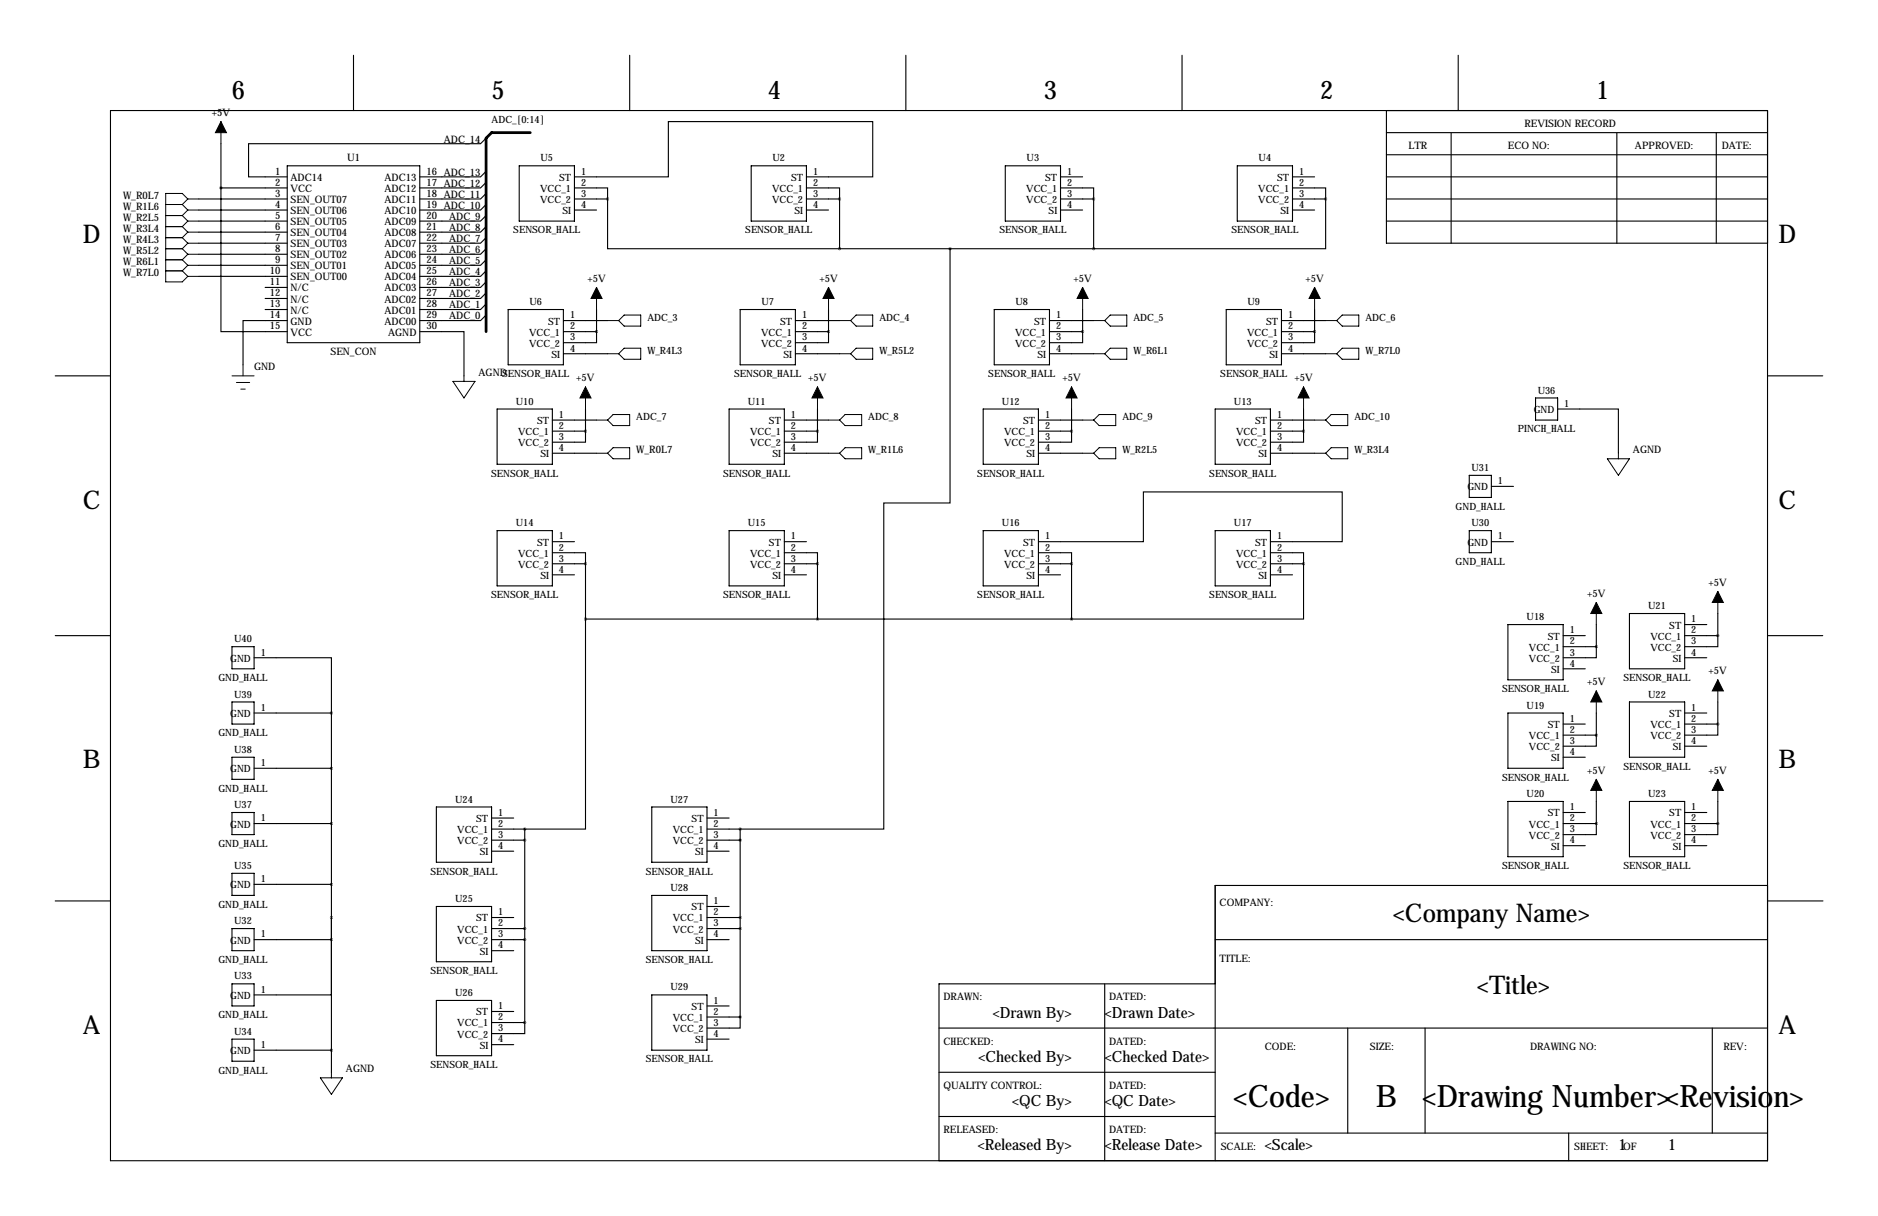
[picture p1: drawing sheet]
<svg xmlns="http://www.w3.org/2000/svg" width="432mm" height="279mm" viewBox="0 0 432 279" stroke-linecap="round" stroke-linejoin="round" font-family="sans-serif">
<g fill="none" stroke="#000" stroke-width=".25">
<path d="M81.3 12.7v12.7M144.8 12.7v12.7M208.3 12.7v12.7M271.8 12.7v12.7M335.3 12.7v12.7M25.4 25.4h381v241.3h-381zM50.8 33v10.2M66 38.1h30.5v40.6h-30.5zM111.8 39.4l-1.3 1.2h-14M111.8 31.8l-1.3 1.2h-53.4v7.6h8.9M119.4 38.1h12.7v12.7h-12.7zM172.7 38.1h12.7v12.7h-12.7z"/>
<path d="M231.1 38.1h12.7v12.7h-12.7zM284.5 38.1h12.7v12.7h-12.7zM318.8 30.5h87.6M318.8 35.6h87.6M318.8 25.4v30.5h87.6M333.7 30.5v25.4M371.8 30.5v25.4M394.6 30.5v25.4M45.7 45.7h20.3M45.7 50.8h20.3M45.7 55.9h20.3M45.7 48.3h20.3"/>
<path d="M45.7 53.3h20.3M45.7 58.4h20.3M50.8 43.2v33h15.2M50.8 43.2h15.2M111.8 59.7l-1.3 1.3h-14M111.8 57.2l-1.3 1.2h-14M111.8 54.6l-1.3 1.3h-14M111.8 52.1l-1.3 1.2h-14M111.8 49.5l-1.3 1.3h-14M111.8 47l-1.3 1.3h-14M111.8 44.4l-1.3 1.3h-14M111.8 41.9l-1.3 1.3h-14"/>
<path d="M132.1 43.2h7.6v2.5M132.1 40.6h21.6v-12.7h47v12.7h-15.3M132.1 45.7h7.6M132.1 48.3h5.1M139.7 45.7v11.5h53.3M185.4 43.2h7.6v2.5M185.4 45.7h7.6M185.4 48.3h5.1M193 45.7v11.5M193 57.2h58.5M218.4 57.2v58.4h-15.2v74.9h-33M243.8 43.2h7.7v2.5"/>
<path d="M243.8 45.7h7.7M243.8 40.6h5.1M243.8 48.3h5.1M251.5 45.7v11.5M297.2 43.2h7.6v2.5M297.2 45.7h7.6M297.2 40.6h5.1M297.2 48.3h5.1M304.8 45.7v11.5h-53.3M318.8 45.7h87.6M318.8 50.8h87.6M318.8 40.6h87.6"/>
<path d="M45.7 61h20.3M45.7 63.5h20.3M61 66h5M61 68.6h5M61 71.1h5M66 73.7h-10.1v10.1M96.5 76.2h10.2v10.2M111.8 72.4l-1.3 1.3h-14M111.8 69.8l-1.3 1.3h-14M111.8 67.3l-1.3 1.3h-14M111.8 64.8l-1.3 1.2h-14M111.8 62.2l-1.3 1.3h-14"/>
<path d="M116.8 71.1h12.7v12.7h-12.7zM129.5 73.7h10.2M129.5 76.2h7.7M137.2 76.2v2.5h-7.7M137.2 71.1v5.1M170.2 71.1h12.7v12.7h-12.7zM182.9 73.7h10.1M182.9 76.2h7.6M190.5 76.2v2.5h-7.6M190.5 71.1v5.1M228.6 71.1h12.7v12.7h-12.7zM241.3 73.7h10.2"/>
<path d="M241.3 76.2h7.6M248.9 76.2v2.5h-7.6M248.9 71.1v5.1M281.9 71.1h12.7v12.7h-12.7zM294.6 73.7h10.2M294.6 76.2h7.7M302.3 76.2v2.5h-7.7M302.3 71.1v5.1M12.7 86.4h12.7M114.3 94h12.7v12.7h-12.7zM127 96.5h10.2M127 99.1h7.6"/>
<path d="M129.5 81.3h10.2M134.6 99.1v2.5h-7.6M134.6 94v5.1M167.6 94h12.7v12.7h-12.7zM180.3 96.5h10.2M180.3 99.1h7.7M182.9 81.3h10.1M188 99.1v2.5h-7.7M188 94v5.1M226.1 94h12.7v12.7h-12.7zM238.8 96.5h10.1M238.8 99.1h7.6"/>
<path d="M241.3 81.3h10.2M246.4 99.1v2.5h-7.6M246.4 94v5.1M279.4 94h12.7v12.7h-12.7zM292.1 96.5h10.2M292.1 99.1h7.6M294.6 81.3h10.2M299.7 99.1v2.5h-7.6M299.7 94v5.1M353.1 91.4h5v5.1h-5zM358.1 94h14v10.1M406.4 86.4h12.7"/>
<path d="M127 104.1h10.2M180.3 104.1h10.2M238.8 104.1h10.1M292.1 104.1h10.2M337.8 109.2h5.1v5.1h-5.1zM342.9 111.8h5.1M114.3 121.9h12.7v12.7h-12.7zM127 127h7.6v2.5M127 124.5h5.1M127 129.5h7.6M127 132.1h5.1M134.6 129.5v12.7"/>
<path d="M167.6 121.9h12.7v12.7h-12.7zM180.3 127h7.7v2.5M180.3 124.5h5.1M180.3 129.5h7.7M180.3 132.1h5.1M188 129.5v12.7M226.1 121.9h12.7v12.7h-12.7zM238.8 127h7.6v2.5M238.8 124.5h24.1v-11.5h45.7v11.5h-16.5M238.8 129.5h7.6M238.8 132.1h5M246.4 129.5v12.7"/>
<path d="M279.4 121.9h12.7v12.7h-12.7zM292.1 127h7.6v2.5M292.1 129.5h7.6M292.1 132.1h5.1M299.7 129.5v12.7h-53.3M337.8 121.9h5.1v5.1h-5.1zM342.9 124.5h5.1M12.7 146h12.7M53.3 148.6h5.1v5.1h-5.1zM58.4 151.1h17.8v12.7M134.6 142.2v48.3h-14M134.6 142.2h111.8"/>
<path d="M346.7 143.5h12.7v12.7h-12.7zM359.4 146h5.1M359.4 153.7h5.1M359.4 148.6h7.6M367 148.6v2.5h-7.6M367 143.5v5.1M374.6 141h12.7v12.7h-12.7zM387.3 146h7.7M387.3 151.1h5.1M387.3 143.5h5.1M395 146v2.6h-7.7M395 141v5"/>
<path d="M406.4 146h12.7M53.3 161.3h5.1v5.1h-5.1zM53.3 174h5.1v5.1h-5.1zM58.4 176.5h17.8M58.4 163.8h17.8M76.2 163.8v82.6M346.7 163.8h12.7v12.7h-12.7zM359.4 174h5.1M359.4 166.4h5.1M359.4 168.9h7.6M367 168.9v2.5h-7.6M367 163.8v5.1"/>
<path d="M374.6 161.3h12.7v12.7h-12.7zM387.3 166.4h7.7M387.3 163.8h5.1M387.3 171.4h5.1M395 166.4v2.5h-7.7M395 161.3v5.1M53.3 186.7h5.1v5.1h-5.1zM58.4 189.2h17.8M100.3 185.4h12.7v12.7h-12.7zM113 188h5.1M113 190.5h7.6M113 193h7.6"/>
<path d="M113 195.6h5.1M120.6 190.5v44.4M149.9 185.4h12.7v12.7h-12.7zM162.6 188h5M162.6 190.5h7.6M162.6 193h7.6M162.6 195.6h5M170.2 190.5v43.2M346.7 184.1h12.7v12.7h-12.7zM359.4 186.7h5.1M359.4 189.2h7.6M359.4 194.3h5.1"/>
<path d="M367 189.2v2.6h-7.6M367 184.1v5.1M374.6 184.1h12.7v12.7h-12.7zM387.3 186.7h5.1M387.3 189.2h7.7M387.3 194.3h5.1M395 189.2v2.6h-7.7M395 184.1v5.1M12.7 207h12.7M53.3 213.4h5.1v5h-5.1zM53.3 200.7h5.1v5h-5.1zM58.4 215.9h17.8v12.7h-17.8"/>
<path d="M58.4 203.2h17.8M100.3 208.3h12.7v12.7h-12.7zM113 215.9h7.6M113 218.4h5.1M113 213.4h7.6M113 210.8h5.1M149.9 205.7h12.7v12.7h-12.7zM162.6 215.9h5M162.6 213.4h7.6M162.6 208.3h5M162.6 210.8h7.6M279.4 215.9h127"/>
<path d="M406.4 203.5h-127v63.2M406.5 207h12.7M53.3 226.1h5.1v5h-5.1zM53.3 238.8h5.1v5h-5.1zM100.3 229.9h12.7v12.7h-12.7zM113 232.4h5.1M113 234.9h7.6M120.6 234.9v2.6h-7.6M149.9 228.6h12.7v12.7h-12.7zM162.6 231.1h5M162.6 238.8h5M162.6 233.7h7.6"/>
<path d="M170.2 233.7v2.5h-7.6M215.9 236.2h190.5M254 226.1v40.6M279.4 226.1h-63.5v40.6M309.9 236.2v24.1M327.7 236.2v24.1M393.7 236.2v24.1M58.4 241.3h17.8M113 240h5.1M215.9 246.4h63.5M215.9 256.5h63.5M279.4 260.3h127"/>
<path d="M360.7 260.3v6.4"/>
</g>
<g fill="none" stroke="#000" stroke-width=".23">
<path d="M50.8 27.9v5.1M38.1 59.7h3.8M38.1 57.2h3.8M38.1 54.6h3.8M38.1 52.1h3.8M38.1 49.5h3.8M38.1 47h3.8M41.9 57.2l1.3 1.2M41.9 54.6l1.3 1.3M41.9 52.1l1.3 1.2M41.9 49.5l1.3 1.3M41.9 47l1.3 1.3"/>
<path d="M41.9 59.7l1.3 1.3M43.2 45.7l-1.3-1.3h-3.8v20.4h3.8l1.3-1.3M43.2 58.4h2.5M43.2 58.4l-1.3 1.3M43.2 55.9h2.5M43.2 55.9l-1.3 1.3M43.2 53.3h2.5M43.2 53.3l-1.3 1.3M43.2 50.8h2.5M43.2 50.8l-1.3 1.3M43.2 48.3h2.5M43.2 48.3l-1.3 1.2"/>
<path d="M43.2 45.7h2.5M43.2 45.7l-1.3 1.3M38.1 62.2h3.8M41.9 62.2l1.3 1.3M43.2 63.5h2.5M43.2 61h2.5M43.2 61l-1.3 1.2M137.2 66v5.1M139.7 73.7h2.5M143.5 72.4h3.8v2.5h-3.8l-1.3-1.2zM190.5 66v5.1M193 73.7h2.6"/>
<path d="M196.8 72.4h3.9v2.5h-3.9l-1.2-1.2zM248.9 66v5.1M251.5 73.7h2.5M255.3 72.4h3.8v2.5h-3.8l-1.3-1.2zM302.3 66v5.1M304.8 73.7h2.5M308.6 72.4h3.8v2.5h-3.8l-1.3-1.2zM53.3 86.4h5.1M54.4 87.9h3M55.4 89.4h1M55.9 83.8v2.6M104.1 87.6h5.1l-2.5 3.8z"/>
<path d="M106.7 86.4v1.2M134.6 88.9v5.1M137.2 96.5h2.5M139.7 81.3h2.5M139.7 96.5l1.3-1.3h3.8v2.6h-3.8zM143.5 80h3.8v2.5h-3.8l-1.3-1.2zM188 88.9v5.1M190.5 96.5h2.5M193 81.3h2.6M194.3 95.2h3.8v2.6h-3.8l-1.3-1.3zM196.8 80h3.9v2.5h-3.9l-1.2-1.2zM246.4 88.9v5.1"/>
<path d="M248.9 96.5h2.6M251.5 81.3h2.5M251.5 96.5l1.2-1.3h3.8v2.6h-3.8zM255.3 80h3.8v2.5h-3.8l-1.3-1.2zM299.7 88.9v5.1M302.3 96.5h2.5M304.8 81.3h2.5M304.8 96.5l1.3-1.3h3.8v2.6h-3.8zM308.6 80h3.8v2.5h-3.8l-1.3-1.2zM137.2 104.1h2.5M139.7 104.1l1.3-1.2h3.8v2.5h-3.8zM190.5 104.1h2.5"/>
<path d="M194.3 102.9h3.8v2.5h-3.8l-1.3-1.3zM248.9 104.1h2.6M251.5 104.1l1.2-1.2h3.8v2.5h-3.8zM302.3 104.1h2.5M306.1 102.9h3.8v2.5h-3.8l-1.3-1.3zM369.6 105.4h5l-2.5 3.8zM372.1 104.1v1.3M367 138.4v5.1M395 135.9v5.1M367 158.8v5M395 156.2v5.1M367 179.1v5"/>
<path d="M395 179.1v5M73.7 247.6h5l-2.5 3.9zM76.2 246.4v1.2"/>
</g>
<g fill="#000" stroke="#000" stroke-width=".23">
<path d="M50.8 27.9l1.3 2.6h-2.6zM137.2 66l1.2 2.6h-2.5zM190.5 66l1.3 2.6h-2.6zM248.9 66l1.3 2.6h-2.6zM302.3 66l1.2 2.6h-2.5zM134.6 88.9l1.3 2.5h-2.6zM188 88.9l1.2 2.5h-2.5zM246.4 88.9l1.2 2.5h-2.5zM299.7 88.9l1.3 2.5h-2.6zM367 138.4l1.3 2.6h-2.5zM395 135.9l1.2 2.5h-2.5zM367 158.8l1.3 2.5h-2.5z"/>
<path d="M395 156.2l1.2 2.6h-2.5zM367 179.1l1.3 2.5h-2.5zM395 179.1l1.2 2.5h-2.5z"/>
</g>
<path d="M137.1 76.2a.05 .05 0 0 0 .1 0 .05 .05 0 0 0-.1 0zM302.2 76.2a.05 .05 0 0 0 .1 0 .05 .05 0 0 0-.1 0zM187.9 99.1a.05 .05 0 0 0 .1 0 .05 .05 0 0 0-.1 0zM187.9 129.5a.05 .05 0 0 0 .1 0 .05 .05 0 0 0-.1 0zM187.9 142.2a.05 .05 0 0 0 .1 0 .05 .05 0 0 0-.1 0zM251.4 45.7a.05 .05 0 0 0 .1 0 .05 .05 0 0 0-.1 0zM251.4 57.2a.05 .05 0 0 0 .1 0 .05 .05 0 0 0-.1 0zM193 45.7a.05 .05 0 0 0 .1 0 .05 .05 0 0 0-.1 0zM193 57.2a.05 .05 0 0 0 .1 0 .05 .05 0 0 0-.1 0zM218.4 57.2a.05 .05 0 0 0 .1 0 .05 .05 0 0 0-.1 0zM120.6 193a.05 .05 0 0 0 .1 0 .05 .05 0 0 0-.1 0zM120.6 213.4a.05 .05 0 0 0 .1 0 .05 .05 0 0 0-.1 0zM120.6 215.9a.05 .05 0 0 0 .1 0 .05 .05 0 0 0-.1 0zM120.6 235a.05 .05 0 0 0 .1 0 .05 .05 0 0 0-.1 0zM120.6 190.5a.05 .05 0 0 0 .1 0 .05 .05 0 0 0-.1 0zM394.9 189.2a.05 .05 0 0 0 .1 0 .05 .05 0 0 0-.1 0zM394.9 166.4a.05 .05 0 0 0 .1 0 .05 .05 0 0 0-.1 0zM394.9 146.1a.05 .05 0 0 0 .1 0 .05 .05 0 0 0-.1 0zM367 148.6a.05 .05 0 0 0 .1 0 .05 .05 0 0 0-.1 0zM367 168.9a.05 .05 0 0 0 .1 0 .05 .05 0 0 0-.1 0zM367 189.2a.05 .05 0 0 0 .1 0 .05 .05 0 0 0-.1 0z" fill="#000" stroke="#000" stroke-width=".63"/>
<path d="M121.9 30.5h-8.9l-1.2 1.3v44.4" fill="none" stroke="#000" stroke-width=".63"/>
<g font-size="7.1">
<text x="283.6" y="254.3">&lt;Code&gt;</text>
<text x="316.3" y="254.3">B</text>
<text x="327.1" y="254.3">&lt;Drawing Number&gt;&lt;Revision&gt;</text>
</g>
<g font-size="5.9">
<text x="53.3" y="22.9">6</text>
<text x="113" y="22.9">5</text>
<text x="176.5" y="22.9">4</text>
<text x="240" y="22.9">3</text>
<text x="303.5" y="22.9">2</text>
<text x="367" y="22.9">1</text>
<text x="19" y="55.9">D</text>
<text x="408.9" y="55.9">D</text>
<text x="19" y="116.8">C</text>
<text x="408.9" y="116.8">C</text>
<text x="19" y="176.5">B</text>
<text x="408.9" y="176.5">B</text>
<text x="320.3" y="211.9">&lt;Company Name&gt;</text>
<text x="339.7" y="228.4">&lt;Title&gt;</text>
<text x="19" y="237.5">A</text>
<text x="408.9" y="237.5">A</text>
</g>
<g font-size="3.6">
<text x="228.2" y="233.8">&lt;Drawn By&gt;</text>
<text x="254" y="233.8">&lt;Drawn Date&gt;</text>
<text x="225" y="244">&lt;Checked By&gt;</text>
<text x="254" y="244">&lt;Checked Date&gt;</text>
<text x="232.7" y="254.1">&lt;QC By&gt;</text>
<text x="254" y="254.1">&lt;QC Date&gt;</text>
<text x="224.8" y="264.3">&lt;Released By&gt;</text>
<text x="254" y="264.3">&lt;Release Date&gt;</text>
<text x="290.8" y="264.3">&lt;Scale&gt;</text>
<text x="372.1" y="264.3">1</text>
<text x="383.5" y="264.3">1</text>
</g>
<g font-size="2.4">
<text x="48.7" y="26.7">+5V</text>
<text x="350.5" y="29.2">REVISION RECORD</text>
<text x="102.1" y="32.8">ADC_14</text>
<text x="323.8" y="34.3">LTR</text>
<text x="346.7" y="34.3">ECO NO:</text>
<text x="375.9" y="34.3">APPROVED:</text>
<text x="395.9" y="34.3">DATE:</text>
<text x="63.3" y="40.1">1</text>
<text x="66.8" y="41.6">ADC14</text>
<text x="79.8" y="37.1">U1</text>
<text x="88.4" y="41.6">ADC13</text>
<text x="98" y="40.1">16 ADC_13</text>
<text x="28.3" y="45.7">W</text>
<text x="30.2" y="45.7">_R0L7</text>
<text x="63.3" y="42.7">2</text>
<text x="63.3" y="45.2">3</text>
<text x="63.3" y="47.8">4</text>
<text x="66.8" y="44.1">VCC</text>
<text x="66.8" y="46.7">SEN_OUT07</text>
<text x="88.4" y="44.1">ADC12</text>
<text x="88.4" y="46.7">ADC11</text>
<text x="98" y="42.7">17 ADC_12</text>
<text x="98" y="45.2">18 ADC_11</text>
<text x="98" y="47.8">19 ADC_10</text>
<text x="28.3" y="53.3">W</text>
<text x="28.3" y="50.8">W</text>
<text x="28.3" y="48.3">W</text>
<text x="30.2" y="53.3">_R3L4</text>
<text x="30.2" y="50.8">_R2L5</text>
<text x="30.2" y="48.3">_R1L6</text>
<text x="63.3" y="50.3">5</text>
<text x="63.3" y="52.8">6</text>
<text x="66.8" y="49.2">SEN_OUT06</text>
<text x="66.8" y="51.7">SEN_OUT05</text>
<text x="88.4" y="49.2">ADC10</text>
<text x="88.4" y="51.7">ADC09</text>
<text x="98" y="50.3">20</text>
<text x="98" y="52.8">21</text>
<text x="103.3" y="53.1">ADC_8</text>
<text x="103.3" y="50.5">ADC_9</text>
<text x="28.3" y="58.4">W</text>
<text x="28.3" y="55.9">W</text>
<text x="30.2" y="58.4">_R5L2</text>
<text x="30.2" y="55.9">_R4L3</text>
<text x="63.3" y="55.4">7</text>
<text x="63.3" y="57.9">8</text>
<text x="66.8" y="54.3">SEN_OUT04</text>
<text x="66.8" y="56.8">SEN_OUT03</text>
<text x="66.8" y="59.4">SEN_OUT02</text>
<text x="88.4" y="54.3">ADC08</text>
<text x="88.4" y="56.8">ADC07</text>
<text x="88.4" y="59.4">ADC06</text>
<text x="98" y="55.4">22</text>
<text x="98" y="57.9">23</text>
<text x="103.3" y="58.2">ADC_6</text>
<text x="103.3" y="55.6">ADC_7</text>
<text x="28.3" y="63.5">W</text>
<text x="28.3" y="61">W</text>
<text x="30.2" y="63.5">_R7L0</text>
<text x="30.2" y="61">_R6L1</text>
<text x="62.1" y="63">10</text>
<text x="62.1" y="65.5">11</text>
<text x="63.3" y="60.5">9</text>
<text x="66.8" y="61.9">SEN_OUT01</text>
<text x="66.8" y="64.4">SEN_OUT00</text>
<text x="88.4" y="61.9">ADC05</text>
<text x="88.4" y="64.4">ADC04</text>
<text x="98" y="60.5">24</text>
<text x="98" y="63">25</text>
<text x="98" y="65.5">26</text>
<text x="103.3" y="65.8">ADC_3</text>
<text x="103.3" y="63.2">ADC_4</text>
<text x="103.3" y="60.7">ADC_5</text>
<text x="135.1" y="64.8">+5V</text>
<text x="188.4" y="64.8">+5V</text>
<text x="246.8" y="64.8">+5V</text>
<text x="300.2" y="64.8">+5V</text>
<text x="62.1" y="68.1">12</text>
<text x="62.1" y="70.6">13</text>
<text x="66.8" y="67">N/C</text>
<text x="66.8" y="69.5">N/C</text>
<text x="88.4" y="67">ADC03</text>
<text x="88.4" y="69.5">ADC02</text>
<text x="98" y="68.1">27</text>
<text x="98" y="70.6">28</text>
<text x="103.3" y="70.9">ADC_1</text>
<text x="103.3" y="68.3">ADC_2</text>
<text x="62.1" y="73.2">14</text>
<text x="62.1" y="75.7">15</text>
<text x="66.8" y="72.1">N/C</text>
<text x="66.8" y="74.6">GND</text>
<text x="66.8" y="77.1">VCC</text>
<text x="88.4" y="72.1">ADC01</text>
<text x="88.4" y="74.6">ADC00</text>
<text x="89.2" y="77.1">AGND</text>
<text x="98" y="73.2">29</text>
<text x="98" y="75.7">30</text>
<text x="103.3" y="73.4">ADC_0</text>
<text x="76" y="81.6">SEN_CON</text>
<text x="58.4" y="85.1">GND</text>
<text x="110" y="86.4">AGND</text>
<text x="132.5" y="87.6">+5V</text>
<text x="185.9" y="87.6">+5V</text>
<text x="244.3" y="87.6">+5V</text>
<text x="297.6" y="87.6">+5V</text>
<text x="146.3" y="104.1">W</text>
<text x="148.2" y="104.1">_R0L7</text>
<text x="375.5" y="104.1">AGND</text>
<text x="364.9" y="137.2">+5V</text>
<text x="392.9" y="134.6">+5V</text>
<text x="392.9" y="154.9">+5V</text>
<text x="364.9" y="157.5">+5V</text>
<text x="364.9" y="177.8">+5V</text>
<text x="392.9" y="177.8">+5V</text>
<text x="280.4" y="208.3">COMPANY:</text>
<text x="280.4" y="221">TITLE:</text>
<text x="216.9" y="229.9">DRAW</text>
<text x="223.6" y="229.9">N:</text>
<text x="255" y="229.9">DATED:</text>
<text x="216.9" y="240">CHECKED:</text>
<text x="255" y="240">DATED:</text>
<text x="290.8" y="241.3">CODE:</text>
<text x="315" y="241.3">SIZE:</text>
<text x="351.8" y="241.3">DRAW</text>
<text x="358.4" y="241.3">ING NO:</text>
<text x="396.2" y="241.3">REV:</text>
<text x="79.5" y="246.4">AGND</text>
<text x="216.9" y="250.2">QUALITY CONTROL:</text>
<text x="255" y="250.2">DATED:</text>
<text x="216.9" y="260.3">RELEASED:</text>
<text x="255" y="260.3">DATED:</text>
<text x="280.7" y="264.2">SCALE:</text>
<text x="361.9" y="264.2">SHEET:</text>
<text x="373.2" y="264.2">OF</text>
</g>
<g font-size="2.3">
<text x="113" y="28.2">ADC_[0:14]</text>
<text x="124.3" y="37.1">U5</text>
<text x="128.6" y="41.5">ST</text>
<text x="133.6" y="40.1">1</text>
<text x="177.6" y="37.1">U2</text>
<text x="181.9" y="41.5">ST</text>
<text x="186.9" y="40.1">1</text>
<text x="236" y="37.1">U3</text>
<text x="240.3" y="41.5">ST</text>
<text x="245.4" y="40.1">1</text>
<text x="289.4" y="37.1">U4</text>
<text x="293.7" y="41.5">ST</text>
<text x="298.7" y="40.1">1</text>
<text x="124.2" y="44.1">VCC_1</text>
<text x="124.2" y="46.6">VCC_2</text>
<text x="133.6" y="42.7">2</text>
<text x="133.6" y="45.2">3</text>
<text x="133.6" y="47.8">4</text>
<text x="177.5" y="44.1">VCC_1</text>
<text x="177.5" y="46.6">VCC_2</text>
<text x="186.9" y="42.7">2</text>
<text x="186.9" y="45.2">3</text>
<text x="186.9" y="47.8">4</text>
<text x="236" y="44.1">VCC_1</text>
<text x="236" y="46.6">VCC_2</text>
<text x="245.4" y="42.7">2</text>
<text x="245.4" y="45.2">3</text>
<text x="245.4" y="47.8">4</text>
<text x="289.3" y="44.1">VCC_1</text>
<text x="289.3" y="46.6">VCC_2</text>
<text x="298.7" y="42.7">2</text>
<text x="298.7" y="45.2">3</text>
<text x="298.7" y="47.8">4</text>
<text x="118" y="53.6">SENSOR_HALL</text>
<text x="129.3" y="49.2">SI</text>
<text x="171.4" y="53.6">SENSOR_HALL</text>
<text x="182.7" y="49.2">SI</text>
<text x="229.8" y="53.6">SENSOR_HALL</text>
<text x="241.1" y="49.2">SI</text>
<text x="283.1" y="53.6">SENSOR_HALL</text>
<text x="294.4" y="49.2">SI</text>
<text x="121.7" y="70.1">U6</text>
<text x="175.1" y="70.1">U7</text>
<text x="233.5" y="70.1">U8</text>
<text x="286.8" y="70.1">U9</text>
<text x="121.7" y="77.1">VCC_1</text>
<text x="126" y="74.6">ST</text>
<text x="131.1" y="73.2">1</text>
<text x="131.1" y="75.7">2</text>
<text x="148.8" y="73.7">ADC_3</text>
<text x="175" y="77.1">VCC_1</text>
<text x="179.4" y="74.6">ST</text>
<text x="184.4" y="73.2">1</text>
<text x="184.4" y="75.7">2</text>
<text x="202.2" y="73.7">ADC_4</text>
<text x="233.4" y="77.1">VCC_1</text>
<text x="237.8" y="74.6">ST</text>
<text x="242.8" y="73.2">1</text>
<text x="242.8" y="75.7">2</text>
<text x="260.6" y="73.7">ADC_5</text>
<text x="286.8" y="77.1">VCC_1</text>
<text x="291.1" y="74.6">ST</text>
<text x="296.2" y="73.2">1</text>
<text x="296.2" y="75.7">2</text>
<text x="313.9" y="73.7">ADC_6</text>
<text x="121.7" y="79.6">VCC_2</text>
<text x="126.8" y="82.2">SI</text>
<text x="131.1" y="78.2">3</text>
<text x="131.1" y="80.8">4</text>
<text x="148.8" y="81.3">W</text>
<text x="150.7" y="81.3">_R4L3</text>
<text x="175" y="79.6">VCC_2</text>
<text x="180.1" y="82.2">SI</text>
<text x="184.4" y="78.2">3</text>
<text x="184.4" y="80.8">4</text>
<text x="202.2" y="81.3">W</text>
<text x="204" y="81.3">_R5L2</text>
<text x="233.4" y="79.6">VCC_2</text>
<text x="238.6" y="82.2">SI</text>
<text x="242.8" y="78.2">3</text>
<text x="242.8" y="80.8">4</text>
<text x="260.6" y="81.3">W</text>
<text x="262.4" y="81.3">_R6L1</text>
<text x="286.8" y="79.6">VCC_2</text>
<text x="291.9" y="82.2">SI</text>
<text x="296.2" y="78.2">3</text>
<text x="296.2" y="80.8">4</text>
<text x="313.9" y="81.3">W</text>
<text x="315.8" y="81.3">_R7L0</text>
<text x="115.5" y="86.6">SENSOR_HALL</text>
<text x="168.8" y="86.6">SENSOR_HALL</text>
<text x="227.2" y="86.6">SENSOR_HALL</text>
<text x="280.6" y="86.6">SENSOR_HALL</text>
<text x="118.6" y="93">U10</text>
<text x="171.9" y="93">U11</text>
<text x="230.4" y="93">U12</text>
<text x="283.7" y="93">U13</text>
<text x="352.6" y="94.9">GND</text>
<text x="353.6" y="90.4">U36</text>
<text x="359.7" y="93.5">1</text>
<text x="119.1" y="100">VCC_1</text>
<text x="123.5" y="97.4">ST</text>
<text x="128.5" y="96">1</text>
<text x="128.5" y="98.6">2</text>
<text x="128.5" y="101.1">3</text>
<text x="146.3" y="96.5">ADC_7</text>
<text x="172.5" y="100">VCC_1</text>
<text x="176.8" y="97.4">ST</text>
<text x="181.9" y="96">1</text>
<text x="181.9" y="98.6">2</text>
<text x="181.9" y="101.1">3</text>
<text x="199.6" y="96.5">ADC_8</text>
<text x="230.9" y="100">VCC_1</text>
<text x="235.2" y="97.4">ST</text>
<text x="240.3" y="96">1</text>
<text x="240.3" y="98.6">2</text>
<text x="240.3" y="101.1">3</text>
<text x="258.1" y="96.5">ADC_9</text>
<text x="284.2" y="100">VCC_1</text>
<text x="288.6" y="97.4">ST</text>
<text x="293.6" y="96">1</text>
<text x="293.6" y="98.6">2</text>
<text x="293.6" y="101.1">3</text>
<text x="311.4" y="96.5">ADC_10</text>
<text x="349" y="99.3">PINCH_HALL</text>
<text x="119.1" y="102.5">VCC_2</text>
<text x="124.3" y="105">SI</text>
<text x="128.5" y="103.6">4</text>
<text x="172.5" y="102.5">VCC_2</text>
<text x="177.6" y="105">SI</text>
<text x="181.9" y="103.6">4</text>
<text x="199.6" y="104.1">W</text>
<text x="201.5" y="104.1">_R1L6</text>
<text x="230.9" y="102.5">VCC_2</text>
<text x="236" y="105">SI</text>
<text x="240.3" y="103.6">4</text>
<text x="258.1" y="104.1">W</text>
<text x="259.9" y="104.1">_R2L5</text>
<text x="284.2" y="102.5">VCC_2</text>
<text x="289.4" y="105">SI</text>
<text x="293.6" y="103.6">4</text>
<text x="311.4" y="104.1">W</text>
<text x="313.2" y="104.1">_R3L4</text>
<text x="112.9" y="109.5">SENSOR_HALL</text>
<text x="166.3" y="109.5">SENSOR_HALL</text>
<text x="224.7" y="109.5">SENSOR_HALL</text>
<text x="278" y="109.5">SENSOR_HALL</text>
<text x="337.4" y="112.7">GND</text>
<text x="338.3" y="108.2">U31</text>
<text x="344.4" y="111.3">1</text>
<text x="334.7" y="117.1">GND_HALL</text>
<text x="118.6" y="120.9">U14</text>
<text x="123.5" y="125.4">ST</text>
<text x="128.5" y="124">1</text>
<text x="171.9" y="120.9">U15</text>
<text x="176.8" y="125.4">ST</text>
<text x="181.9" y="124">1</text>
<text x="230.4" y="120.9">U16</text>
<text x="235.2" y="125.4">ST</text>
<text x="240.3" y="124">1</text>
<text x="283.7" y="120.9">U17</text>
<text x="288.6" y="125.4">ST</text>
<text x="293.6" y="124">1</text>
<text x="337.4" y="125.4">GND</text>
<text x="338.3" y="120.9">U30</text>
<text x="344.4" y="124">1</text>
<text x="119.1" y="127.9">VCC_1</text>
<text x="119.1" y="130.4">VCC_2</text>
<text x="128.5" y="126.5">2</text>
<text x="128.5" y="129">3</text>
<text x="128.5" y="131.6">4</text>
<text x="172.5" y="127.9">VCC_1</text>
<text x="172.5" y="130.4">VCC_2</text>
<text x="181.9" y="126.5">2</text>
<text x="181.9" y="129">3</text>
<text x="181.9" y="131.6">4</text>
<text x="230.9" y="127.9">VCC_1</text>
<text x="230.9" y="130.4">VCC_2</text>
<text x="240.3" y="126.5">2</text>
<text x="240.3" y="129">3</text>
<text x="240.3" y="131.6">4</text>
<text x="284.2" y="127.9">VCC_1</text>
<text x="284.2" y="130.4">VCC_2</text>
<text x="293.6" y="126.5">2</text>
<text x="293.6" y="129">3</text>
<text x="293.6" y="131.6">4</text>
<text x="334.7" y="129.8">GND_HALL</text>
<text x="112.9" y="137.4">SENSOR_HALL</text>
<text x="124.3" y="133">SI</text>
<text x="166.3" y="137.4">SENSOR_HALL</text>
<text x="177.6" y="133">SI</text>
<text x="224.7" y="137.4">SENSOR_HALL</text>
<text x="236" y="133">SI</text>
<text x="278" y="137.4">SENSOR_HALL</text>
<text x="289.4" y="133">SI</text>
<text x="351" y="142.5">U18</text>
<text x="379" y="140">U21</text>
<text x="388.9" y="143">1</text>
<text x="53.8" y="147.6">U40</text>
<text x="351.5" y="149.5">VCC_1</text>
<text x="355.9" y="147">ST</text>
<text x="360.9" y="145.5">1</text>
<text x="360.9" y="148.1">2</text>
<text x="379.5" y="147">VCC_1</text>
<text x="379.5" y="149.5">VCC_2</text>
<text x="383.8" y="144.4">ST</text>
<text x="388.9" y="145.5">2</text>
<text x="388.9" y="148.1">3</text>
<text x="52.9" y="152">GND</text>
<text x="59.9" y="150.6">1</text>
<text x="351.5" y="152">VCC_2</text>
<text x="356.7" y="154.6">SI</text>
<text x="360.9" y="150.6">3</text>
<text x="360.9" y="153.2">4</text>
<text x="384.6" y="152">SI</text>
<text x="388.9" y="150.6">4</text>
<text x="50.2" y="156.5">GND_HALL</text>
<text x="53.8" y="160.3">U39</text>
<text x="345.4" y="159">SENSOR_HALL</text>
<text x="373.3" y="156.5">SENSOR_HALL</text>
<text x="379" y="160.3">U22</text>
<text x="52.9" y="164.7">GND</text>
<text x="59.9" y="163.3">1</text>
<text x="351" y="162.8">U19</text>
<text x="355.9" y="167.3">ST</text>
<text x="360.9" y="165.9">1</text>
<text x="379.5" y="167.3">VCC_1</text>
<text x="383.8" y="164.7">ST</text>
<text x="388.9" y="163.3">1</text>
<text x="388.9" y="165.9">2</text>
<text x="50.2" y="169.2">GND_HALL</text>
<text x="53.8" y="173">U38</text>
<text x="351.5" y="169.8">VCC_1</text>
<text x="351.5" y="172.4">VCC_2</text>
<text x="360.9" y="168.4">2</text>
<text x="360.9" y="170.9">3</text>
<text x="360.9" y="173.5">4</text>
<text x="379.5" y="169.8">VCC_2</text>
<text x="384.6" y="172.4">SI</text>
<text x="388.9" y="168.4">3</text>
<text x="388.9" y="170.9">4</text>
<text x="52.9" y="177.4">GND</text>
<text x="59.9" y="176">1</text>
<text x="345.4" y="179.4">SENSOR_HALL</text>
<text x="356.7" y="174.9">SI</text>
<text x="373.3" y="176.8">SENSOR_HALL</text>
<text x="50.2" y="181.9">GND_HALL</text>
<text x="53.8" y="185.7">U37</text>
<text x="104.6" y="184.4">U24</text>
<text x="154.2" y="184.4">U27</text>
<text x="351" y="183.1">U20</text>
<text x="379" y="183.1">U23</text>
<text x="52.9" y="190.1">GND</text>
<text x="59.9" y="188.7">1</text>
<text x="105.2" y="191.4">VCC_1</text>
<text x="109.5" y="188.9">ST</text>
<text x="114.6" y="187.5">1</text>
<text x="114.6" y="190">2</text>
<text x="154.7" y="191.4">VCC_1</text>
<text x="159" y="188.9">ST</text>
<text x="164.1" y="187.5">1</text>
<text x="164.1" y="190">2</text>
<text x="351.5" y="190.1">VCC_1</text>
<text x="355.9" y="187.6">ST</text>
<text x="360.9" y="186.2">1</text>
<text x="360.9" y="188.7">2</text>
<text x="360.9" y="191.3">3</text>
<text x="379.5" y="190.1">VCC_1</text>
<text x="383.8" y="187.6">ST</text>
<text x="388.9" y="186.2">1</text>
<text x="388.9" y="188.7">2</text>
<text x="388.9" y="191.3">3</text>
<text x="50.2" y="194.6">GND_HALL</text>
<text x="105.2" y="193.9">VCC_2</text>
<text x="110.3" y="196.5">SI</text>
<text x="114.6" y="192.5">3</text>
<text x="114.6" y="195.1">4</text>
<text x="154.7" y="193.9">VCC_2</text>
<text x="159.8" y="196.5">SI</text>
<text x="164.1" y="192.5">3</text>
<text x="164.1" y="195.1">4</text>
<text x="351.5" y="192.7">VCC_2</text>
<text x="356.7" y="195.2">SI</text>
<text x="360.9" y="193.8">4</text>
<text x="379.5" y="192.7">VCC_2</text>
<text x="384.6" y="195.2">SI</text>
<text x="388.9" y="193.8">4</text>
<text x="53.8" y="199.6">U35</text>
<text x="59.9" y="202.7">1</text>
<text x="99" y="200.9">SENSOR_HALL</text>
<text x="148.5" y="200.9">SENSOR_HALL</text>
<text x="345.4" y="199.7">SENSOR_HALL</text>
<text x="373.3" y="199.7">SENSOR_HALL</text>
<text x="50.2" y="208.6">GND_HALL</text>
<text x="52.9" y="204.1">GND</text>
<text x="104.6" y="207.3">U25</text>
<text x="154.2" y="204.7">U28</text>
<text x="159" y="209.2">ST</text>
<text x="164.1" y="207.8">1</text>
<text x="53.8" y="212.3">U32</text>
<text x="59.9" y="215.4">1</text>
<text x="105.2" y="214.3">VCC_1</text>
<text x="109.5" y="211.7">ST</text>
<text x="114.6" y="210.3">1</text>
<text x="114.6" y="212.9">2</text>
<text x="114.6" y="215.4">3</text>
<text x="154.7" y="211.7">VCC_1</text>
<text x="154.7" y="214.3">VCC_2</text>
<text x="164.1" y="210.3">2</text>
<text x="164.1" y="212.9">3</text>
<text x="164.1" y="215.4">4</text>
<text x="50.2" y="221.3">GND_HALL</text>
<text x="52.9" y="216.8">GND</text>
<text x="105.2" y="216.8">VCC_2</text>
<text x="110.3" y="219.3">SI</text>
<text x="114.6" y="217.9">4</text>
<text x="148.5" y="221.3">SENSOR_HALL</text>
<text x="159.8" y="216.8">SI</text>
<text x="53.8" y="225">U33</text>
<text x="99" y="223.8">SENSOR_HALL</text>
<text x="154.2" y="227.6">U29</text>
<text x="50.2" y="234">GND_HALL</text>
<text x="52.9" y="229.5">GND</text>
<text x="59.9" y="228.1">1</text>
<text x="104.6" y="228.9">U26</text>
<text x="109.5" y="233.3">ST</text>
<text x="114.6" y="231.9">1</text>
<text x="159" y="232">ST</text>
<text x="164.1" y="230.6">1</text>
<text x="164.1" y="233.2">2</text>
<text x="53.8" y="237.7">U34</text>
<text x="105.2" y="235.9">VCC_1</text>
<text x="105.2" y="238.4">VCC_2</text>
<text x="114.6" y="234.4">2</text>
<text x="114.6" y="237">3</text>
<text x="114.6" y="239.5">4</text>
<text x="154.7" y="234.6">VCC_1</text>
<text x="154.7" y="237.1">VCC_2</text>
<text x="159.8" y="239.7">SI</text>
<text x="164.1" y="235.7">3</text>
<text x="164.1" y="238.3">4</text>
<text x="52.9" y="242.2">GND</text>
<text x="59.9" y="240.8">1</text>
<text x="99" y="245.4">SENSOR_HALL</text>
<text x="110.3" y="240.9">SI</text>
<text x="148.5" y="244.1">SENSOR_HALL</text>
<text x="50.2" y="246.7">GND_HALL</text>
</g>
</svg>
